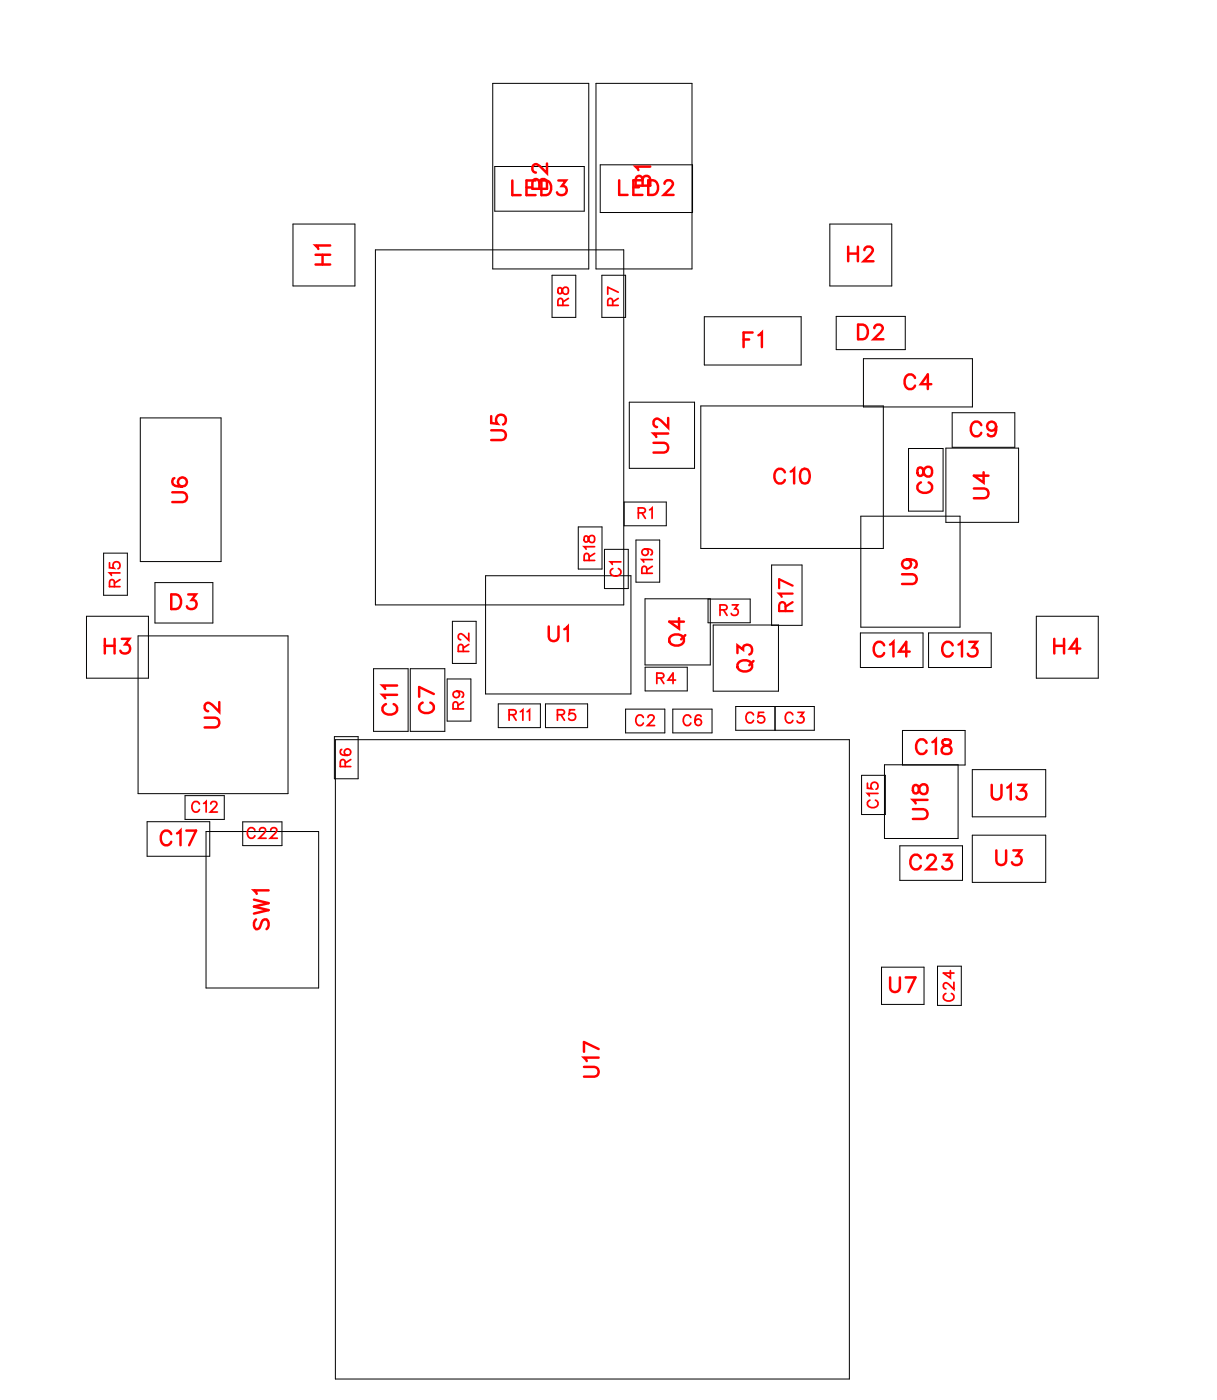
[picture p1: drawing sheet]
<svg xmlns="http://www.w3.org/2000/svg" width="59mm" height="68mm" viewBox="0 0 59 68" stroke-linecap="round" stroke-linejoin="round" font-family="sans-serif">
<g fill="none" stroke="#000" stroke-width=".05">
<path d="M14.2 10.9h3v3h-3zM18.2 12.1h12v17.2h-12zM23.9 4h4.6v9h-4.6zM24 8.1h4.3v2.1h-4.3zM26.7 13.3h1.2v2.1h-1.2zM28.9 4h4.6v9h-4.6zM29.1 8h4.4v2.3h-4.4zM29.1 13.3h1.2v2.1h-1.2zM30.5 19.5h3.1v3.2h-3.1zM33.9 19.7h8.9v6.9h-8.9zM34.1 15.3h4.7v2.4h-4.7zM40.2 10.9h3v3h-3z"/>
<path d="M40.5 15.3h3.3v1.6h-3.3zM41.8 17.4h5.3v2.3h-5.3zM46.1 20h3v1.7h-3zM4.2 29.9h3v3h-3zM5 26.8h1.2v2h-1.2zM6.7 30.8h7.2v7.6h-7.2zM6.8 20.2h3.9v7h-3.9zM7.1 39.8h3.1v1.7h-3.1zM7.5 28.2h2.8v2h-2.8zM9 38.5h1.9v1.2h-1.9zM11.8 39.8h1.9v1.2h-1.9zM16.2 35.7h1.1v2h-1.1z"/>
<path d="M16.2 35.8h24.9v31h-24.9zM18.1 32.4h1.7v3h-1.7zM19.9 32.4h1.6v3h-1.6zM21.7 32.9h1.1v2h-1.1zM21.9 30.1h1.2v2h-1.2zM23.5 27.9h7.1v5.7h-7.1zM24.1 34.1h2.1v1.1h-2.1zM26.4 34.1h2.1v1.1h-2.1zM28 25.5h1.2v2.1h-1.2zM29.3 26.6h1.1v1.9h-1.1zM30.2 24.3h2.1v1.2h-2.1zM30.3 34.4h1.9v1.1h-1.9z"/>
<path d="M30.8 26.2h1.1v2h-1.1zM31.2 32.3h2.1v1.2h-2.1zM32.6 34.4h1.9v1.1h-1.9zM34.4 29v3.2h-3.2v-3.2h5.1v1.2h-2v-1.2M34.5 30.3h3.2v3.2h-3.2zM35.6 34.2h3.8v1.2h-3.8zM37.4 27.4h1.4v2.9h-1.4zM37.5 34.2v1.2M41.7 30.7h3v1.6h-3zM41.7 25h4.8v5.4h-4.8zM41.7 37.6h1.2v1.9h-1.2zM44 21.7h1.7v3.1h-1.7z"/>
<path d="M45 30.7h3v1.6h-3zM45.8 21.7h3.5v3.6h-3.5zM46.4 37v3.6h-3.6v-3.6l3.9 .1v-1.7h-3v1.7M47.1 37.3h3.5v2.3h-3.5zM50.2 29.9h3v3h-3zM10 40.3h5.4v7.6h-5.4zM42.7 46.9h2.1v1.8h-2.1zM43.6 41h3v1.6h-3zM45.4 46.8h1.2v1.9h-1.2zM47.1 40.5h3.5v2.2h-3.5z"/>
</g>
<g fill="none" stroke="#f00" stroke-width=".12">
<path d="M15.3 12.8h.7M15.3 12.3h.7M15.6 12.3v.5M16 11.9h-.7l.1 .2M24.8 8.7v.8h.4M25.5 9.1h.3M25.9 8.7h-.4v.8h.4M26.1 8.8l-.1-.1h-.1l-.1 .4h.7v-.3l-.1-.1h-.2l-.1 .4M26.2 8.7h.3a.38 .38 0 0 1 .2 .4 .38 .38 0 0 1-.2 .4h-.3zM26.5 7.9v.5l-.3-.3-.3-.1-.1 .1v.1l.2 .2M27 8.7h.4l-.2 .3a.24 .24 0 0 1 .2 .4 .24 .24 0 0 1-.4-.1M30 8.7v.7h.4"/>
<path d="M30.7 9.1h.2M31.1 8.7h-.4v.7h.4M31.1 8.7l-.1-.2-.1 .1-.1 .4h.7v-.3l-.1-.2-.2 .1-.1 .4M31.4 8.7h.2a.38 .38 0 0 1 .3 .4 .38 .38 0 0 1-.3 .3h-.2zM31.5 8.1h-.7l.1 .1M32.2 8.9l.1-.2h.2l.1 .2-.1 .2-.4 .3h.5M36 16.4h.3M36.4 16.1h-.4v.7M36.7 16.2l.2-.1v.7M41.1 11.9v.8M41.1 12.3h.4M41.5 11.9v.8"/>
<path d="M41.6 15.7h.2a.38 .38 0 0 1 .2 .4 .38 .38 0 0 1-.2 .3h-.2zM41.9 12.1l.1-.2h.1l.2 .2-.1 .2-.4 .4h.5M42.3 15.9l.2-.2h.1l.1 .2-.1 .2-.3 .3h.5M44.3 18.3a.26 .26 0 0 0-.3-.2 .26 .26 0 0 0-.2 .3v.2a.26 .26 0 0 0 .2 .3 .26 .26 0 0 0 .3-.2M45.1 18.6h-.5l.3-.5v.7M5.1 30.9v.8M5.1 31.3h.4M5.5 30.9v.8M5.9 30.9h.4l-.2 .3a.24 .24 0 0 1 .1 .4 .24 .24 0 0 1-.4-.1M8.3 28.8h.2a.38 .38 0 0 1 .3 .4 .38 .38 0 0 1-.3 .3h-.2zM8.3 23.8h.6l.2 .3-.1 .2h-.7M8.4 23.2a.35 .35 0 0 0 .2 .4 .35 .35 0 0 0 .5-.2 .22 .22 0 0 0-.2-.3 .22 .22 0 0 0-.3 .2 .22 .22 0 0 0 .2 .3"/>
<path d="M9.1 28.8h.4l-.2 .3a.24 .24 0 0 1 .2 .3 .25 .25 0 0 1-.5 0M9.9 34.8h.5l.2 .2-.1 .2h-.6M10.6 34v.5l-.3-.4-.3-.1-.1 .2v.1l.2 .2M18.7 34.1a.26 .26 0 0 0-.2 .3 .26 .26 0 0 0 .3 .2h.2a.26 .26 0 0 0 .2-.2 .26 .26 0 0 0-.1-.3M19.2 33.7h-.7l.2 .1M19.2 33.2h-.7l.2 .2M20.5 34a.26 .26 0 0 0-.2 .3 .26 .26 0 0 0 .3 .2h.1a.26 .26 0 0 0 .3-.2 .26 .26 0 0 0-.2-.3M21 33.6l-.7-.3v.5M23.8 20.8h.5l.2 .2-.1 .3h-.6M23.8 20.2v.3h.3a.25 .25 0 0 1 0-.3 .25 .25 0 0 1 .4 0 .25 .25 0 0 1-.1 .4M26.6 30.3v.6l.2 .2 .2-.1v-.7M27.3 30.5l.2-.2v.8"/>
<path d="M31.7 21.5h.5l.2 .2-.1 .2h-.6M32.4 21h-.7l.1 .2M32.4 20.2v.5l-.4-.3-.2-.1-.1 .1v.2l.1 .1M32.5 30.8a.35 .35 0 0 1 .4 0 .35 .35 0 0 1 .2 .3 .33 .33 0 0 1-.5 .2 .33 .33 0 0 1-.1-.5zM32.9 29.9v.6l-.5-.4h.7M33.2 30.8l-.2 .2M35.7 31.6v-.3l.3 .2a.24 .24 0 0 1 .4-.2 .24 .24 0 0 1-.1 .4M35.8 32.1a.35 .35 0 0 1 .4-.1 .35 .35 0 0 1 .2 .4 .33 .33 0 0 1-.5 .1 .33 .33 0 0 1-.1-.4zM36.5 32l-.2 .2M38 22.9a.26 .26 0 0 0-.3-.2 .26 .26 0 0 0-.2 .3v.2a.26 .26 0 0 0 .2 .2 .26 .26 0 0 0 .3-.1M38.3 22.8l.2-.1v.7M38.8 22.7h.1a.37 .37 0 0 1 .3 .4 .37 .37 0 0 1-.3 .3 .45 .45 0 0 1-.1-.7z"/>
<path d="M42.8 31.3a.26 .26 0 0 0-.3-.2 .26 .26 0 0 0-.2 .3v.1a.26 .26 0 0 0 .2 .3 .26 .26 0 0 0 .3-.2M43.1 31.2l.2-.1v.7M43.7 27.8h.5l.2 .2-.1 .3h-.6M43.9 27.1a.22 .22 0 0 1 .2 .3 .22 .22 0 0 1-.3 .1 .22 .22 0 0 1 0-.4h.1a.34 .34 0 0 1 .5 .3l-.1 .1M44.1 31.6h-.5l.3-.5v.7M44.2 39.2h.5l.2 .2-.1 .2-.6 .1M44.2 38.1v.3h.2l.3-.4a.24 .24 0 0 1 .2 .2 .24 .24 0 0 1-.2 .3l-.2-.1-.1-.3zM44.5 22.7v.3l.1 .1 .3-.5a.24 .24 0 0 1 .2 .3 .24 .24 0 0 1-.2 .2l-.1-.1-.1-.3zM44.6 23.4a.26 .26 0 0 0-.2 .3 .26 .26 0 0 0 .3 .2h.2a.26 .26 0 0 0 .2-.2 .26 .26 0 0 0-.1-.3M44.9 36a.26 .26 0 0 0-.3-.2 .26 .26 0 0 0-.2 .3v.2a.26 .26 0 0 0 .2 .2 .26 .26 0 0 0 .3-.1M44.9 38.8h-.7l.1 .1M45.2 36l.1-.2v.7"/>
<path d="M45.7 35.9v.2l.3 .1 .1 .1a.24 .24 0 0 1-.3 .2 .24 .24 0 0 1-.2-.2l.4-.3v-.1zM46.1 31.3a.26 .26 0 0 0-.3-.2 .26 .26 0 0 0-.2 .3v.1a.26 .26 0 0 0 .2 .3 .26 .26 0 0 0 .3-.2M46.4 31.2l.2-.1v.7M46.9 31.1h.4l-.2 .3a.24 .24 0 0 1 .2 .3 .24 .24 0 0 1-.4 0M47.2 23.7h.5l.2 .2-.1 .2h-.6M47.5 20.6a.26 .26 0 0 0-.3-.2 .26 .26 0 0 0-.2 .3v.2a.26 .26 0 0 0 .2 .2 .26 .26 0 0 0 .3-.1M47.6 22.9v.5l-.4-.4h.7M48 38v.5l.2 .2 .3-.1v-.6M48.2 20.7a.22 .22 0 0 1-.3 .2 .22 .22 0 0 1 0-.4 .22 .22 0 0 1 .3 0v.2a.34 .34 0 0 1-.2 .4l-.2-.1M48.8 38.2l.2-.2v.7M49.3 38h.4l-.2 .3a.24 .24 0 0 1 .1 .4 .24 .24 0 0 1-.4-.1M51.1 31.3h.4"/>
<path d="M51.1 30.9v.8M51.5 30.9v.8M52.3 31.4h-.5l.4-.5v.8M8.3 40.4a.26 .26 0 0 0-.3-.2 .26 .26 0 0 0-.2 .3v.2a.26 .26 0 0 0 .2 .2 .26 .26 0 0 0 .3-.1M8.6 40.4l.1-.2v.7M9 40.2h.5l-.3 .7M12.3 43.6l.7 .2-.7 .1 .7 .2-.7 .2M12.4 44.5l-.1 .2 .1 .3 .2-.1 .2-.4h.1l.1 .2-.1 .3M13 43.1h-.7l.1 .2M28.3 51.7h.5l.2 .2-.1 .2-.6 .1M29 51.2h-.7l.1 .2M29 50.8l-.7-.3v.5"/>
<path d="M43.1 47.3v.6l.2 .2 .2-.1 .1-.7M43.9 47.3h.4l-.3 .8M44.6 41.6a.26 .26 0 0 0-.3-.2 .26 .26 0 0 0-.2 .3v.1a.26 .26 0 0 0 .2 .3 .26 .26 0 0 0 .3-.2M44.9 41.6l.1-.2h.2l.1 .1-.1 .3-.3 .3h.4M45.7 41.4h.4l-.2 .3a.24 .24 0 0 1 .1 .4 .24 .24 0 0 1-.4-.1M48.3 41.2v.5l.2 .2 .2-.1v-.6M49.1 41.2h.3l-.2 .3a.24 .24 0 0 1 .2 .3 .24 .24 0 0 1-.4 0"/>
</g>
<g fill="none" stroke="#f00" stroke-width=".08">
<path d="M27 14v.2h.1l.3-.3a.17 .17 0 0 1 .1 .2 .17 .17 0 0 1-.1 .2l-.2-.3zM27.3 14.8l-.1-.3h-.1l-.1 .3h.5M27.5 14.5l-.2 .1M29.7 14.8v-.3h-.2l-.1 .3h.5M29.9 14.5l-.2 .1M29.9 14.2l-.5-.3v.4M5.3 27.3v.2h.2a.18 .18 0 0 1 0-.2 .18 .18 0 0 1 .3 0 .18 .18 0 0 1-.1 .3M5.5 28.4v-.3h-.1l-.1 .3h.5M5.8 27.8h-.5l.1 .1M5.8 28.1l-.3 .1M9.7 38.9a.19 .19 0 0 0-.3-.1 .19 .19 0 0 0-.1 .2v.1a.19 .19 0 0 0 .1 .2 .19 .19 0 0 0 .3-.1M9.9 38.9l.1-.1v.5"/>
<path d="M10.2 38.9l.1-.1 .2 .1-.3 .4h.3M16.5 36.3a.22 .22 0 0 0 .2 .3 .22 .22 0 0 0 .2-.3 .16 .16 0 0 0-.2 .1 .16 .16 0 0 0 .1 .2M16.7 37.1v-.3h-.1l-.1 .3h.5M17 36.8l-.3 .2M22.1 33.5a.16 .16 0 0 1 .1 .2 .16 .16 0 0 1-.2 .1 .16 .16 0 0 1 0-.3l.4 .1v.2M22.2 34.3v-.3h-.2l-.1 .3h.5M22.4 31.6v-.3l-.1-.1-.1 .4h.5M22.4 34l-.2 .2M22.7 30.7v.3l-.4-.3-.1 .1 .1 .2M22.7 31.2l-.3 .2M24.7 34.6h.2l.1-.1-.3-.1v.5M24.8 34.6l.2 .3"/>
<path d="M25.2 34.5l.1-.1v.5M25.5 34.5l.1-.1v.5M27 34.6h.3v-.1l-.3-.1v.5M27.2 34.6l.1 .3M27.8 34.4h-.2v.2a.18 .18 0 0 1 .2 0 .18 .18 0 0 1 0 .3 .18 .18 0 0 1-.3-.1M28.3 26v.2l.1 .1 .2-.4a.17 .17 0 0 1 .2 .2 .17 .17 0 0 1-.2 .2l-.1-.3zM28.5 27.1v-.2l-.1-.1-.1 .3h.5M28.8 26.5h-.5l.1 .1M28.8 26.8l-.3 .2M29.7 27.5a.19 .19 0 0 0-.1 .3 .19 .19 0 0 0 .2 .1h.1a.19 .19 0 0 0 .2-.1 .19 .19 0 0 0-.2-.3M30.1 27.2h-.5l.1 .1M30.9 24.8h.3l.1-.1-.4-.1v.5"/>
<path d="M31.1 24.8l.2 .3M31.2 34.8a.19 .19 0 0 0-.3-.2 .19 .19 0 0 0-.1 .2v.2a.19 .19 0 0 0 .1 .1 .19 .19 0 0 0 .3-.1M31.3 26.6a.16 .16 0 0 1 .1 .2 .16 .16 0 0 1-.3 .1 .16 .16 0 0 1 .1-.3l.4 .1-.1 .2M31.3 27.8v-.3l-.1-.1-.1 .4h.5M31.4 34.8l.1-.2 .2 .1-.3 .4h.3M31.5 24.7l.1-.1v.5M31.6 27.1h-.5l.1 .1M31.6 27.4l-.3 .2M31.8 32.8h.3l.1-.1-.4-.1v.5M32 32.8l.2 .3M32.7 32.9h-.3l.2-.3v.5M33.5 34.8a.19 .19 0 0 0-.3-.2 .19 .19 0 0 0-.1 .2v.2a.19 .19 0 0 0 .1 .1 .19 .19 0 0 0 .3-.1"/>
<path d="M34 34.7h-.1a.22 .22 0 0 0-.3 .2 .22 .22 0 0 0 .4 .2 .16 .16 0 0 0-.1-.3 .16 .16 0 0 0-.2 .2M34.9 29.5h.3v-.1l-.3-.1v.5M35 29.5l.2 .3M35.5 29.3h.2l-.1 .2a.17 .17 0 0 1 .1 .3 .17 .17 0 0 1-.3-.1M36.5 34.6a.19 .19 0 0 0-.2-.1 .19 .19 0 0 0-.2 .2v.1a.19 .19 0 0 0 .2 .2 .19 .19 0 0 0 .2-.1M37 34.5h-.3v.2a.18 .18 0 0 1 .3 0 .18 .18 0 0 1 0 .3 .18 .18 0 0 1-.3-.1M38.4 34.6a.19 .19 0 0 0-.2-.1 .19 .19 0 0 0-.2 .2v.1a.19 .19 0 0 0 .2 .2 .19 .19 0 0 0 .2-.1M38.6 34.5h.3l-.1 .2a.17 .17 0 0 1 .1 .3 .17 .17 0 0 1-.3-.1M42 37.9v.3h.2a.18 .18 0 0 1 0-.3 .18 .18 0 0 1 .3 .1 .18 .18 0 0 1-.1 .2M42.1 38.8a.19 .19 0 0 0-.1 .2 .19 .19 0 0 0 .2 .1h.1a.19 .19 0 0 0 .2-.1 .19 .19 0 0 0-.1-.2M42.5 38.4h-.5l.1 .2M12.3 40.2a.19 .19 0 0 0-.2-.1 .19 .19 0 0 0-.1 .2v.1a.19 .19 0 0 0 .1 .2 .19 .19 0 0 0 .2-.1"/>
<path d="M12.6 40.2l.1-.1 .2 .1-.4 .4h.4M13.1 40.2l.1-.1 .2 .1-.3 .4h.3M45.8 48.1a.19 .19 0 0 0-.1 .2 .19 .19 0 0 0 .2 .2h.1a.19 .19 0 0 0 .2-.2 .19 .19 0 0 0-.1-.2M46 47v.4l-.3-.3h.5M46.2 47.6v.3l-.4-.3-.1 .2 .1 .1"/>
</g>
<path d="M38 29.6v-.4h-.2l-.1 .4h.7M38.4 28.8h-.7l.2 .1M38.4 29.2l-.4 .2M38.4 28.4l-.7-.3v.4" fill="none" stroke="#f00" stroke-width=".11"/>
<g font-size="1.2" fill="#fff">
<text x="24.8" y="9.7">LED3</text>
<text x="26.8" y="9.2" transform="rotate(-90 26.8 9.2)">B2</text>
<text x="29.9" y="9.7">LED2</text>
<text x="31.8" y="9.1" transform="rotate(-90 31.8 9.1)">B1</text>
<text x="16.3" y="12.9" transform="rotate(-90 16.3 12.9)">H1</text>
<text x="36" y="17.1">F1</text>
<text x="41" y="13">H2</text>
<text x="41.5" y="16.7">D2</text>
<text x="24.8" y="21.4" transform="rotate(-90 24.8 21.4)">U5</text>
<text x="32.7" y="22" transform="rotate(-90 32.7 22)">U12</text>
<text x="37.4" y="23.7">C10</text>
<text x="43.7" y="19.1">C4</text>
<text x="45.4" y="23.9" transform="rotate(-90 45.4 23.9)">C8</text>
<text x="47" y="21.4">C9</text>
<text x="8.2" y="29.8">D3</text>
<text x="9.3" y="24.4" transform="rotate(-90 9.3 24.4)">U6</text>
<text x="44.7" y="28.4" transform="rotate(-90 44.7 28.4)">U9</text>
<text x="48.2" y="24.2" transform="rotate(-90 48.2 24.2)">U4</text>
<text x="5" y="32">H3</text>
<text x="10.9" y="35.3" transform="rotate(-90 10.9 35.3)">U2</text>
<text x="19.5" y="34.7" transform="rotate(-90 19.5 34.7)">C11</text>
<text x="21.3" y="34.6" transform="rotate(-90 21.3 34.6)">C7</text>
<text x="26.5" y="31.4">U1</text>
<text x="33.4" y="31.3" transform="rotate(-90 33.4 31.3)">Q4</text>
<text x="36.7" y="32.6" transform="rotate(-90 36.7 32.6)">Q3</text>
<text x="42.3" y="32.1">C14</text>
<text x="45.6" y="32.1">C13</text>
<text x="51" y="32">H4</text>
<text x="7.7" y="41.2">C17</text>
<text x="44.3" y="36.8">C18</text>
<text x="45.2" y="39.7" transform="rotate(-90 45.2 39.7)">U18</text>
<text x="48" y="39">U13</text>
<text x="13.3" y="45.1" transform="rotate(-90 13.3 45.1)">SW1</text>
<text x="44" y="42.4">C23</text>
<text x="48.2" y="42.2">U3</text>
<text x="29.3" y="52.2" transform="rotate(-90 29.3 52.2)">U17</text>
<text x="43" y="48.4">U7</text>
</g>
<text font-size="1.1" fill="#fff" x="38.7" y="29.7" transform="rotate(-90 38.7 29.7)">R17</text>
<g font-size=".9" fill="#fff">
<text x="27.7" y="14.8" transform="rotate(-90 27.7 14.8)">R8</text>
<text x="30.2" y="14.8" transform="rotate(-90 30.2 14.8)">R7</text>
<text x="6" y="28.5" transform="rotate(-90 6 28.5)">R15</text>
<text x="29" y="27.2" transform="rotate(-90 29 27.2)">R18</text>
<text x="30.3" y="28" transform="rotate(-90 30.3 28)">C1</text>
<text x="30.9" y="25.3">R1</text>
<text x="31.8" y="27.8" transform="rotate(-90 31.8 27.8)">R19</text>
<text x="22.7" y="34.4" transform="rotate(-90 22.7 34.4)">R9</text>
<text x="22.9" y="31.6" transform="rotate(-90 22.9 31.6)">R2</text>
<text x="24.6" y="35.1">R11</text>
<text x="27" y="35.1">R5</text>
<text x="30.8" y="35.4">C2</text>
<text x="31.8" y="33.3">R4</text>
<text x="33" y="35.4">C6</text>
<text x="34.8" y="30">R3</text>
<text x="36.1" y="35.2">C5</text>
<text x="38" y="35.2">C3</text>
<text x="9.3" y="39.5">C12</text>
<text x="11.9" y="40.8">C22</text>
<text x="17.2" y="37.2" transform="rotate(-90 17.2 37.2)">R6</text>
<text x="42.7" y="39.2" transform="rotate(-90 42.7 39.2)">C15</text>
<text x="46.4" y="48.5" transform="rotate(-90 46.4 48.5)">C24</text>
</g>
</svg>
